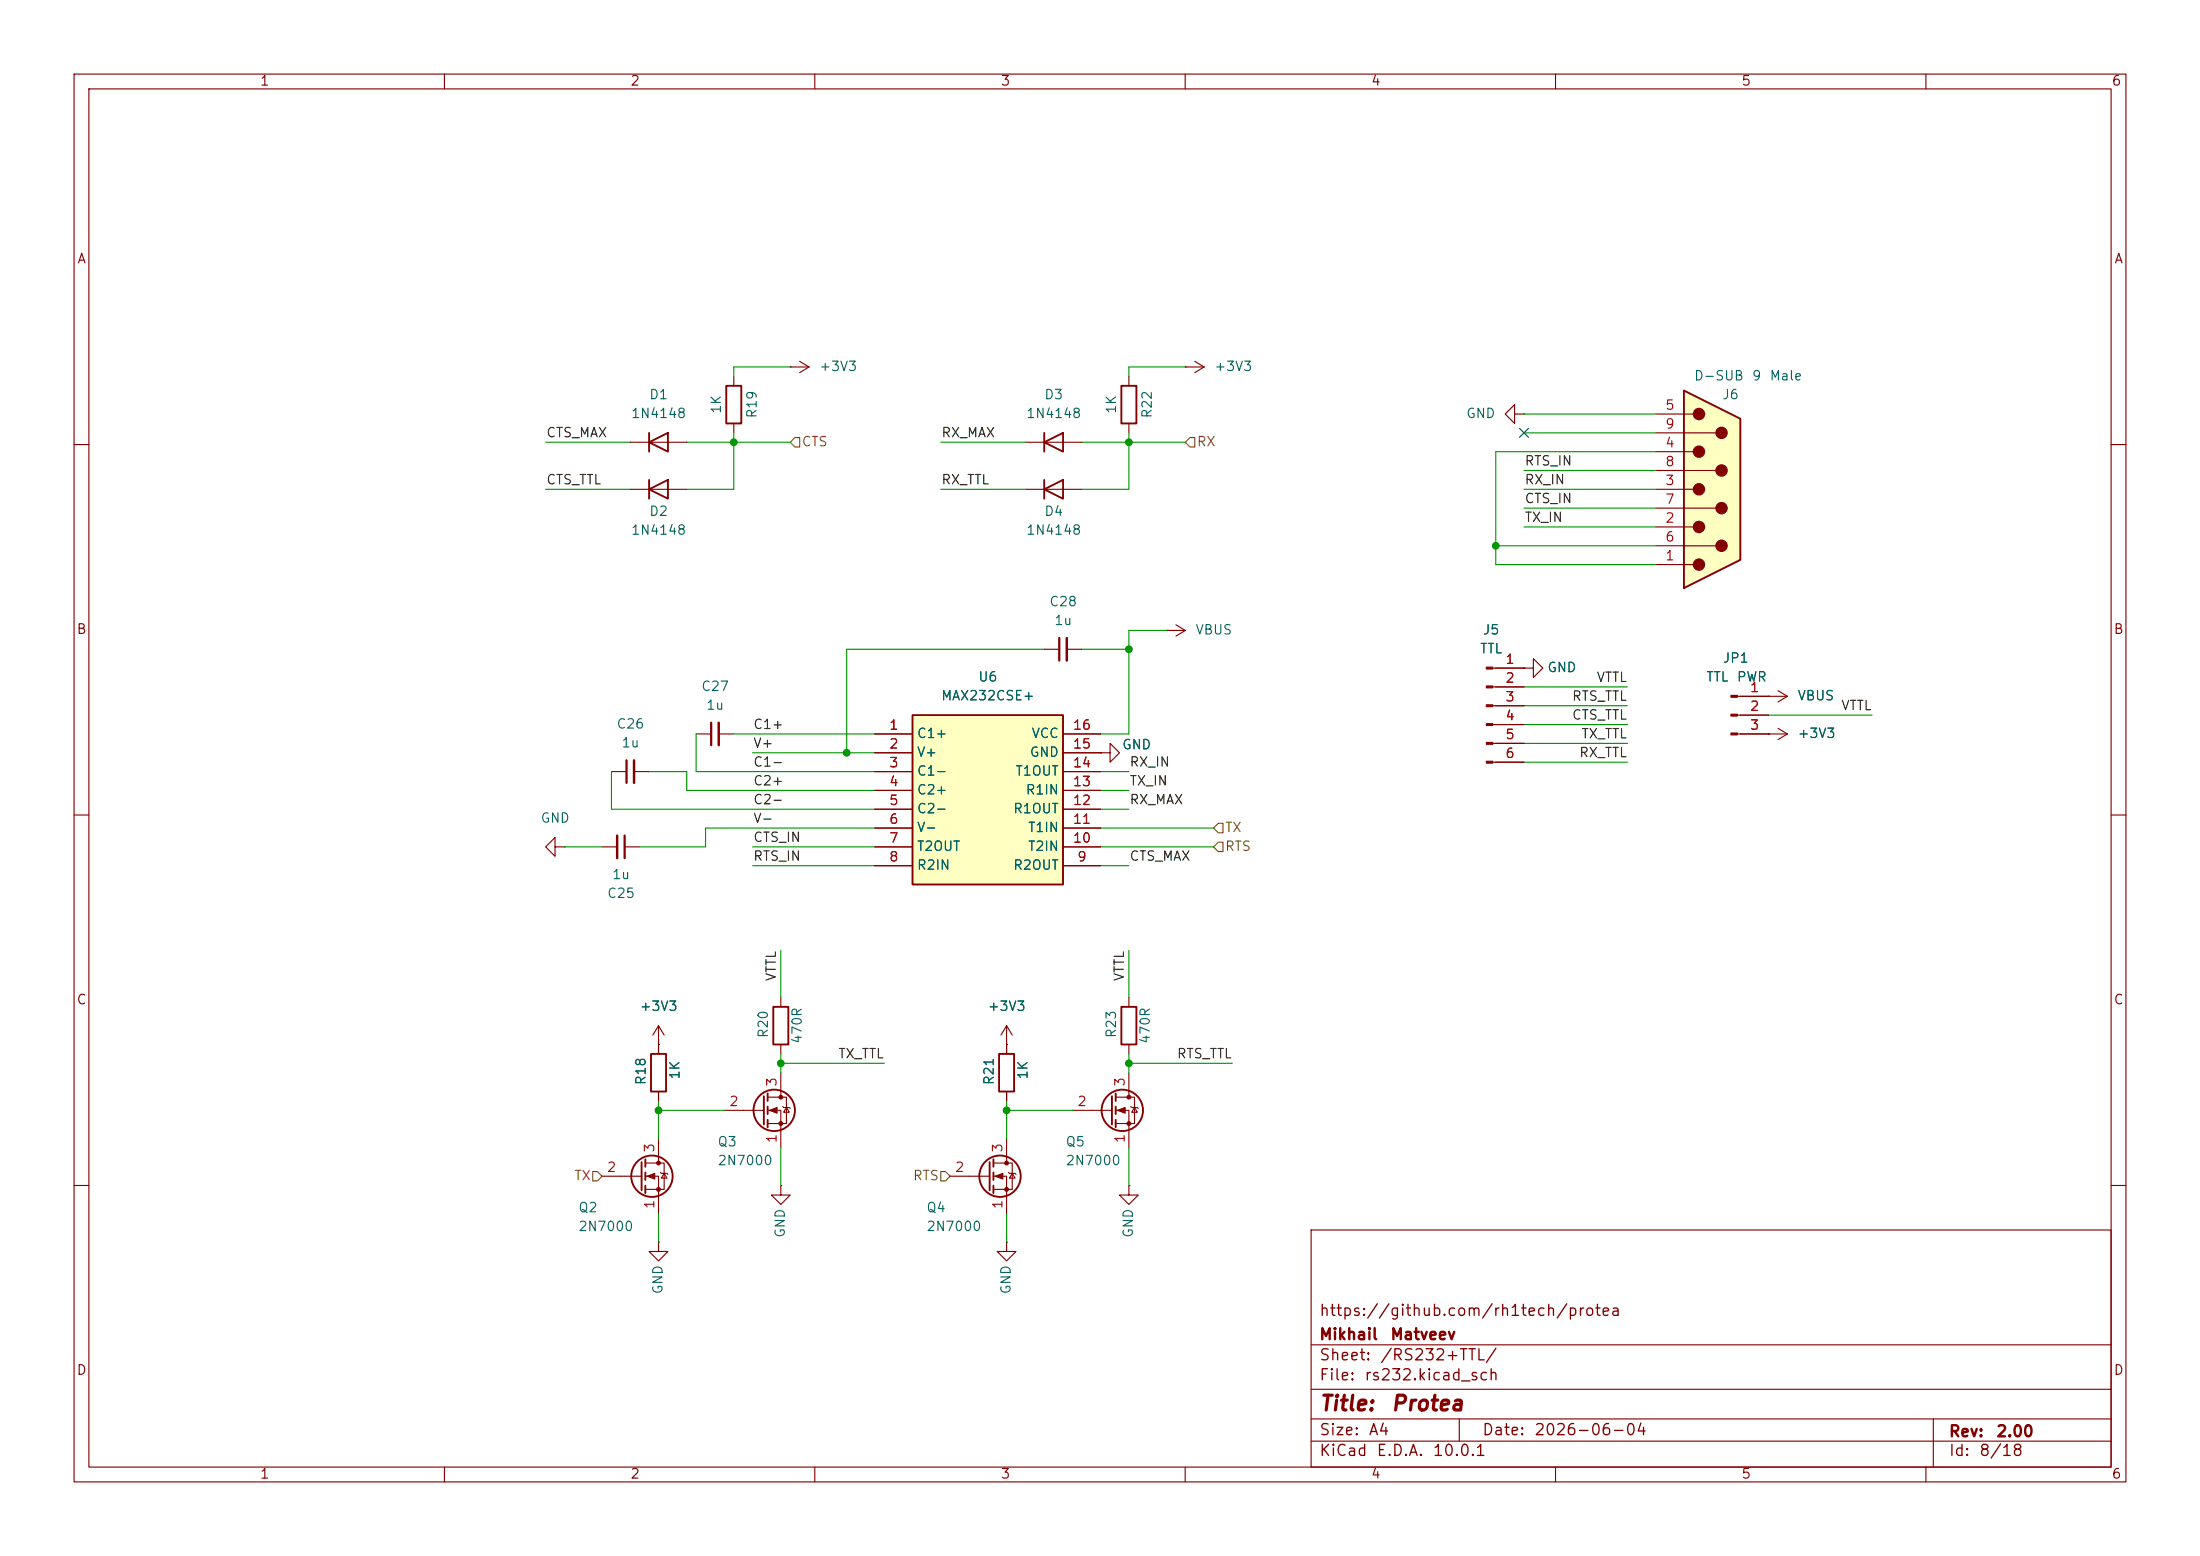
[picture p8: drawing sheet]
<svg xmlns="http://www.w3.org/2000/svg" width="297mm" height="210mm" viewBox="0 0 297 210" stroke-linecap="round" stroke-linejoin="round" font-family="sans-serif">
<g fill="none" stroke="#840000" stroke-width=".15">
<path d="M10 10h277v190h-277zM12 12h273v186h-273zM60 10v2M110 10v2M160 10v2M210 10v2M260 10v2M10 60h2M285 60h2M10 110h2M285 110h2M10 160h2"/>
<path d="M177 166h108v32h-108zM285 160h2M60 198v2M110 198v2M160 198v2M177 194.5h108M177 191.5h108M177 187.5h108M177 181.5h108M197 191.5v3M210 198v2M260 198v2"/>
<path d="M261 191.5v6.5"/>
</g>
<path d="M227.3 52.7l7.6 3.8v19.1l-7.6 3.8z" fill="#ffffc2"/>
<g fill="none" stroke="#840000" stroke-width=".15">
<path d="M223.5 55.9h5.1M223.5 58.4h8.1M223.5 61h5.1M223.5 63.5h8.1M223.5 66h5.1M223.5 68.6h8.1M223.5 71.1h5.1M223.5 73.7h8.1M223.5 76.2h5.1M144.8 149.9h5.3M150.6 148.1h2.6v3.5h-2.6M150.6 149.9h1.8v5"/>
<path d="M152.4 144.8v3.3M152.7 149.4l.1 .1h.7l.2 .1M153.2 149.5l.3 .6h-.7zM88.9 167.6v1.3h1.3l-1.3 1.3-1.3-1.3h1.3M88.9 167.6h.1M105.4 160v1.3h1.3l-1.3 1.3-1.3-1.3h1.3M105.4 160h.1"/>
</g>
<g fill="none" stroke="#840000" stroke-width=".25">
<path d="M227.3 52.7l7.6 3.8v19.1l-7.6 3.8zM150.1 148v3.8M150.6 147.6v1M150.6 149.4v1M150.6 151.1v1"/>
<circle cx="151.5" cy="149.9" r="2.79"/>
</g>
<g fill="#840000" stroke="#840000" stroke-width=".15">
<path d="M150.9 149.9l1-.4v.7z"/>
<circle cx="229.4" cy="55.9" r=".76"/>
<circle cx="229.4" cy="61" r=".76"/>
<circle cx="229.4" cy="66" r=".76"/>
<circle cx="229.4" cy="71.1" r=".76"/>
<circle cx="229.4" cy="76.2" r=".76"/>
<circle cx="232.4" cy="58.4" r=".76"/>
<circle cx="232.4" cy="63.5" r=".76"/>
<circle cx="232.4" cy="68.6" r=".76"/>
<circle cx="232.4" cy="73.7" r=".76"/>
<circle cx="152.4" cy="148.1" r=".25"/>
<circle cx="152.4" cy="151.6" r=".25"/>
</g>
<path d="M123.2 96.5h20.3v22.9h-20.3z" fill="#ffffc2"/>
<g fill="none" stroke="#840000" stroke-width=".25">
<path d="M87.6 59.7l2.6-1.3v2.6zM87.6 58.4v2.6M98 52.1h2.1v5.1h-2.1zM141 59.7l2.5-1.3v2.6zM141 58.4v2.6M151.4 52.1h2v5.1h-2zM87.6 66l2.6-1.2v2.5zM87.6 64.8v2.5M141 66l2.5-1.2v2.5zM141 64.8v2.5M123.2 96.5h20.3v22.9h-20.3zM104.4 135.9h2v5.1h-2z"/>
<path d="M151.4 135.9h2v5.1h-2zM86.6 156.8v3.9M87.1 156.5v1M87.1 158.2v1.1M87.9 142.2h2v5.1h-2zM103.1 148v3.8M103.6 147.6v1M103.6 149.4v1M103.6 151.1v1M133.6 156.8v3.9M134.1 156.5v1M134.1 158.2v1.1"/>
<path d="M134.9 142.2h2v5.1h-2zM87.1 160v1M134.1 160v1"/>
<circle cx="88" cy="158.7" r="2.79"/>
<circle cx="104.5" cy="149.9" r="2.79"/>
<circle cx="135" cy="158.7" r="2.79"/>
</g>
<g fill="none" stroke="#840000" stroke-width=".15">
<path d="M85.1 59.7h7.6M99.1 50.8v1.3M99.1 57.2v1.2M106.7 49.5h.1M106.7 49.5h2.5M107.9 48.8l1.3 .7M109.2 49.5l-1.3 .8M138.4 59.7h7.6M152.4 50.8v1.3M152.4 57.2v1.2M160 49.5h.1M160 49.5h2.6"/>
<path d="M161.3 48.8l1.3 .7M162.6 49.5l-1.3 .8M204.5 55.9v-1.3l-1.3 1.3 1.3 1.3v-1.3h1.2M205.7 55.9h.1M85.1 66h7.6M138.4 66h7.6M94 99.1h2M97 99.1h2.1M118.1 99.1h5.1M141 87.6h2M143.5 99.1h5.1M144 87.6h2"/>
<path d="M157.5 85.1h.1M157.5 85.1h2.5M158.7 84.3l1.3 .8M160 85.1l-1.3 .8M201.5 90.2h4.2M201.5 92.7h4.2M201.5 95.3h4.2M201.5 97.8h4.2M205.7 90.2h1.3v-1.3l1.3 1.3-1.3 1.2v-1.2M205.7 90.2h.1M234.5 99.1h6.8M234.5 94h6.8"/>
<path d="M234.5 96.5h4.3M238.8 99.1h.1M238.8 94h.1M240 98.3l1.3 .8M240 93.2l1.3 .8M241.3 99.1l-1.3 .7M241.3 94l-1.3 .7M74.9 114.3v-1.3l-1.2 1.3 1.2 1.3v-1.3h1.3M76.2 114.3h.1M81.3 114.3h2M82.5 104.1h2.1M84.3 114.3h2.1"/>
<path d="M85.6 104.1h2M118.1 101.6h5.1M118.1 104.1h5.1M118.1 106.7h5.1M118.1 109.2h5.1M118.1 111.8h5.1M118.1 114.3h5.1M118.1 116.8h5.1M143.5 101.6h5.1M143.5 104.1h5.1M143.5 106.7h5.1M143.5 109.2h5.1"/>
<path d="M143.5 111.8h5.1M143.5 114.3h5.1M143.5 116.8h5.1M148.6 101.6h1.3v-1.3l1.2 1.3-1.2 1.3v-1.3M148.6 101.6h.1M201.5 100.3h4.2M201.5 102.9h4.2M88.9 138.4l-.8 1.3M88.9 138.4l.8 1.3M88.9 138.4v3.8M105.4 134.6v1.3M135.9 138.4v3.8"/>
<path d="M135.9 138.4l-.8 1.3M135.9 138.4l.8 1.3M152.4 134.6v1.3M81.3 158.8h5.3M87.1 157h2.6v3.5h-2.6M87.1 158.8h1.8v5M88.9 141h.1M88.9 147.3v1.3M88.9 153.7v3.3M89.2 158.2l.1 .2h.7l.2 .1M89.7 158.4l.3 .6h-.7zM97.8 149.9h5.3"/>
<path d="M103.6 148.1h2.6v3.5h-2.6M103.6 149.9h1.8v5M105.4 141v1.2M105.4 144.8v3.3M105.7 149.4l.1 .1h.8l.1 .1M106.2 149.5l.4 .6h-.8zM128.3 158.8h5.3M134.1 157h2.6v3.5h-2.6M134.1 158.8h1.8v5M135.9 141h.1M135.9 147.3v1.3M135.9 153.7v3.3"/>
<path d="M136.1 158.2l.2 .2h.7l.2 .1M136.7 158.4l.3 .6h-.7zM152.4 141v1.2M135.9 167.6v1.3h1.3l-1.3 1.3-1.3-1.3h1.3M135.9 167.6h.1M152.4 160v1.3h1.3l-1.3 1.3-1.3-1.3h1.3M152.4 160h.1"/>
</g>
<path d="M96 97.5v3.1M143 86.1v3.1M84.3 112.8v3M84.6 102.6v3.1" fill="none" stroke="#840000" stroke-width=".3"/>
<path d="M97 97.5v3.1M144 86.1v3.1M83.3 112.8v3M85.6 102.6v3.1" fill="none" stroke="#840000" stroke-width=".33"/>
<g fill="#840000" stroke="#840000" stroke-width=".15">
<path d="M103.9 149.9l1-.4v.7z"/>
<path d="M134.4 158.8l1-.4v.7z"/>
<path d="M87.4 158.8l1-.4v.7z"/>
<path d="M200.7 90h.8v.3h-.8z"/>
<path d="M200.7 92.6h.8v.2h-.8z"/>
<path d="M200.7 95.1h.8v.3h-.8z"/>
<path d="M200.7 97.7h.8v.2h-.8z"/>
<path d="M200.7 100.2h.8v.3h-.8z"/>
<path d="M200.7 102.7h.8v.3h-.8z"/>
<path d="M233.7 93.9h.8v.2h-.8z"/>
<path d="M233.7 96.4h.8v.2h-.8z"/>
<path d="M233.7 98.9h.8v.3h-.8z"/>
<circle cx="105.4" cy="148.1" r=".25"/>
<circle cx="105.4" cy="151.6" r=".25"/>
<circle cx="135.9" cy="157" r=".25"/>
<circle cx="135.9" cy="160.5" r=".25"/>
<circle cx="88.9" cy="157" r=".25"/>
<circle cx="88.9" cy="160.5" r=".25"/>
</g>
<path d="M107.3 59.1h.6v1.2h-.6l-.6-.6zM160.7 59.1h.6v1.2h-.6l-.7-.6zM164.5 111.1h.6v1.3h-.6l-.7-.6zM164.5 113.7h.6v1.2h-.6l-.7-.6zM80 158.1h.6l.7 .7-.7 .6h-.6zM127 158.1h.6l.7 .7-.7 .6h-.6z" fill="none" stroke="#725600" stroke-width=".15"/>
<g fill="none" stroke="#009600" stroke-width=".15">
<path d="M73.7 59.7h11.4M92.7 59.7h14M99.1 58.4v7.6h-6.4M106.7 49.5h-7.6v1.3M127 59.7h11.4M146 59.7h14M152.4 58.4v7.6h-6.4M160 49.5h-7.6v1.3M205.7 55.9h17.8M205.7 58.4h17.8M73.7 66h11.4M127 66h11.4"/>
<path d="M201.9 73.7h21.6M205.7 66h17.8M205.7 63.5h17.8M205.7 71.1h17.8M205.7 68.6h17.8M223.5 61h-21.6v15.2h21.6M94 99.1v5h24.1M99.1 99.1h19M141 87.6h-26.7v14M146 87.6h6.4M157.5 85.1h-5.1v14h-3.8M205.7 97.8h14"/>
<path d="M205.7 95.3h14M205.7 92.7h14M238.8 96.5h13.9M76.2 114.3h5.1M82.5 104.1v5.1h35.6M87.6 104.1h5.1v2.6h25.4M101.6 116.8h16.5M101.6 114.3h16.5M101.6 101.6h16.5M118.1 111.8h-22.9v2.5h-8.8M148.6 104.1h3.8M148.6 116.8h3.8"/>
<path d="M148.6 106.7h3.8M148.6 114.3h15.2M148.6 111.8h15.2M148.6 109.2h3.8M205.7 100.3h14M205.7 102.9h14M105.4 128.3v6.3M152.4 128.3v6.3M88.9 149.9h8.9M88.9 148.6v5.1M105.4 143.5h14M105.4 142.2v2.6"/>
<path d="M105.4 154.9v5.1M135.9 148.6v5.1M135.9 149.9h8.9M152.4 142.2v2.6M152.4 154.9v5.1M152.4 143.5h14M88.9 163.8v3.8M135.9 163.8v3.8"/>
</g>
<path d="M205.1 57.8l1.2 1.2M206.3 57.8l-1.2 1.2" fill="none" stroke="#000084" stroke-width=".15"/>
<g fill="#009600" stroke="#009600" stroke-width=".14">
<circle cx="152.4" cy="87.6" r=".46"/>
<circle cx="99.1" cy="59.7" r=".46"/>
<circle cx="152.4" cy="59.7" r=".46"/>
<circle cx="152.4" cy="143.5" r=".46"/>
<circle cx="135.9" cy="149.9" r=".46"/>
<circle cx="114.3" cy="101.6" r=".46"/>
<circle cx="201.9" cy="73.7" r=".46"/>
<circle cx="88.9" cy="149.9" r=".46"/>
<circle cx="105.4" cy="143.5" r=".46"/>
</g>
<g font-size="2" fill="#840000">
<text x="178" y="190.9">Title:</text>
<text x="187.7" y="190.9">Protea</text>
</g>
<g font-size="1.5" fill="#840000">
<text x="178" y="178">https://github.com/rh1tech/protea</text>
<text x="178" y="184">Sheet:</text>
<text x="178" y="181.2">Mikhail</text>
<text x="186.2" y="184">/RS232+TTL/</text>
<text x="187.6" y="181.2">Matveev</text>
<text x="178" y="186.7">File:</text>
<text x="184.1" y="186.7">rs232.kicad_sch</text>
<text x="178" y="196.9">KiCad</text>
<text x="178" y="194.1">Size:</text>
<text x="184.7" y="194.1">A4</text>
<text x="185.7" y="196.9">E.D.A.</text>
<text x="193.3" y="196.9">10.0.1</text>
<text x="200" y="194.1">Date:</text>
<text x="207" y="194.1">2026-06-04</text>
<text x="263" y="194.3">Rev:</text>
<text x="263" y="196.9">Id:</text>
<text x="267.1" y="196.9">8/18</text>
<text x="269.4" y="194.3">2.00</text>
</g>
<g font-size="1.3" fill="#840000">
<text x="35" y="11.9">1</text>
<text x="85" y="11.9">2</text>
<text x="135" y="11.9">3</text>
<text x="185" y="11.9">4</text>
<text x="235" y="11.9">5</text>
<text x="285" y="11.9">6</text>
<text x="10.3" y="35.9">A</text>
<text x="285.3" y="35.9">A</text>
<text x="10.3" y="85.9">B</text>
<text x="285.3" y="85.9">B</text>
<text x="10.3" y="135.9">C</text>
<text x="285.3" y="135.9">C</text>
<text x="10.3" y="185.9">D</text>
<text x="285.3" y="185.9">D</text>
<text x="35" y="199.9">1</text>
<text x="85" y="199.9">2</text>
<text x="135" y="199.9">3</text>
<text x="185" y="199.9">4</text>
<text x="235" y="199.9">5</text>
<text x="285" y="199.9">6</text>
</g>
<g font-size="1.3" fill="#006464">
<text x="110.5" y="50.4">+3V3</text>
<text x="163.8" y="50.4">+3V3</text>
<text x="228.6" y="51.7">D-SUB</text>
<text x="236.4" y="51.7">9</text>
<text x="238.8" y="51.7">Male</text>
<text x="85.1" y="56.7">1N4148</text>
<text x="87.6" y="54.2">D1</text>
<text x="97.6" y="56" transform="rotate(-90 97.6 56)">1K</text>
<text x="102.5" y="56.6" transform="rotate(-90 102.5 56.6)">R19</text>
<text x="138.4" y="56.7">1N4148</text>
<text x="140.9" y="54.2">D3</text>
<text x="151" y="56" transform="rotate(-90 151 56)">1K</text>
<text x="155.8" y="56.6" transform="rotate(-90 155.8 56.6)">R22</text>
<text x="197.8" y="56.7">GND</text>
<text x="232.4" y="54.2">J6</text>
<text x="87.6" y="70">D2</text>
<text x="140.9" y="70">D4</text>
<text x="85.1" y="72.5">1N4148</text>
<text x="138.4" y="72.5">1N4148</text>
<text x="141.6" y="82.1">C28</text>
<text x="142.2" y="84.7">1u</text>
<text x="161.3" y="86">VBUS</text>
<text x="199.7" y="88.5">TTL</text>
<text x="200.1" y="86">J5</text>
<text x="232.5" y="89.8">JP1</text>
<text x="94.6" y="93.6">C27</text>
<text x="127" y="94.8">MAX232CSE+</text>
<text x="132" y="92.3">U6</text>
<text x="208.8" y="91">GND</text>
<text x="230.3" y="92.3">TTL</text>
<text x="234.4" y="92.3">PWR</text>
<text x="242.6" y="94.8">VBUS</text>
<text x="83.2" y="98.7">C26</text>
<text x="83.8" y="101.2">1u</text>
<text x="95.2" y="96.1">1u</text>
<text x="123.7" y="99.9">C1+</text>
<text x="139.2" y="99.9">VCC</text>
<text x="151.4" y="101.4">GND</text>
<text x="242.6" y="99.9">+3V3</text>
<text x="123.7" y="102.5">V+</text>
<text x="123.7" y="105">C1-</text>
<text x="123.7" y="107.5">C2+</text>
<text x="137" y="105">T1OUT</text>
<text x="138.4" y="107.5">R1IN</text>
<text x="138.9" y="102.5">GND</text>
<text x="72.9" y="111.4">GND</text>
<text x="123.7" y="110.1">C2-</text>
<text x="123.7" y="112.6">V-</text>
<text x="136.7" y="110.1">R1OUT</text>
<text x="138.7" y="112.6">T1IN</text>
<text x="82.5" y="119">1u</text>
<text x="123.7" y="115.2">T2OUT</text>
<text x="123.7" y="117.7">R2IN</text>
<text x="136.7" y="117.7">R2OUT</text>
<text x="138.7" y="115.2">T2IN</text>
<text x="81.9" y="121.5">C25</text>
<text x="86.3" y="136.8">+3V3</text>
<text x="133.2" y="136.8">+3V3</text>
<text x="104" y="140.2" transform="rotate(-90 104 140.2)">R20</text>
<text x="108.6" y="141" transform="rotate(-90 108.6 141)">470R</text>
<text x="151" y="140.2" transform="rotate(-90 151 140.2)">R23</text>
<text x="155.5" y="141" transform="rotate(-90 155.5 141)">470R</text>
<text x="87.5" y="146.5" transform="rotate(-90 87.5 146.5)">R18</text>
<text x="92" y="145.8" transform="rotate(-90 92 145.8)">1K</text>
<text x="134.5" y="146.5" transform="rotate(-90 134.5 146.5)">R21</text>
<text x="139" y="145.8" transform="rotate(-90 139 145.8)">1K</text>
<text x="96.8" y="155">Q3</text>
<text x="143.8" y="155">Q5</text>
<text x="96.8" y="157.6">2N7000</text>
<text x="143.8" y="157.6">2N7000</text>
<text x="78" y="163.9">Q2</text>
<text x="78" y="166.5">2N7000</text>
<text x="106.3" y="167.2" transform="rotate(-90 106.3 167.2)">GND</text>
<text x="125" y="163.9">Q4</text>
<text x="125" y="166.5">2N7000</text>
<text x="153.3" y="167.2" transform="rotate(-90 153.3 167.2)">GND</text>
<text x="89.8" y="174.8" transform="rotate(-90 89.8 174.8)">GND</text>
<text x="136.8" y="174.8" transform="rotate(-90 136.8 174.8)">GND</text>
</g>
<g font-size="1.3" fill="#0f0f0f">
<text x="73.7" y="59.3">CTS_MAX</text>
<text x="127" y="59.3">RX_MAX</text>
<text x="73.7" y="65.7">CTS_TTL</text>
<text x="127" y="65.7">RX_TTL</text>
<text x="205.7" y="65.7">RX_IN</text>
<text x="205.7" y="63.2">RTS_IN</text>
<text x="205.7" y="70.8">TX_IN</text>
<text x="205.7" y="68.2">CTS_IN</text>
<text x="212.1" y="94.9">RTS_TTL</text>
<text x="215.5" y="92.4">VTTL</text>
<text x="101.6" y="101.3">V+</text>
<text x="101.6" y="98.7">C1+</text>
<text x="212.1" y="97.4">CTS_TTL</text>
<text x="213.4" y="100">TX_TTL</text>
<text x="248.5" y="96.2">VTTL</text>
<text x="101.6" y="103.8">C1-</text>
<text x="101.6" y="106.3">C2+</text>
<text x="152.4" y="106.3">TX_IN</text>
<text x="152.4" y="103.8">RX_IN</text>
<text x="213.1" y="102.5">RX_TTL</text>
<text x="101.6" y="111.4">V-</text>
<text x="101.6" y="108.9">C2-</text>
<text x="101.6" y="114">CTS_IN</text>
<text x="152.4" y="108.9">RX_MAX</text>
<text x="101.6" y="116.5">RTS_IN</text>
<text x="152.4" y="116.5">CTS_MAX</text>
<text x="105.1" y="132.5" transform="rotate(-90 105.1 132.5)">VTTL</text>
<text x="152.1" y="132.5" transform="rotate(-90 152.1 132.5)">VTTL</text>
<text x="113.1" y="143.2">TX_TTL</text>
<text x="158.8" y="143.2">RTS_TTL</text>
</g>
<g font-size="1.3" fill="#a90000">
<text x="224.7" y="55.6">5</text>
<text x="224.7" y="58.2">9</text>
<text x="224.7" y="65.8">3</text>
<text x="224.7" y="60.7">4</text>
<text x="224.7" y="63.2">8</text>
<text x="224.7" y="70.9">2</text>
<text x="224.7" y="68.3">7</text>
<text x="224.7" y="75.9">1</text>
<text x="224.7" y="73.4">6</text>
<text x="203.1" y="89.9">1</text>
<text x="203.1" y="92.5">2</text>
<text x="203.1" y="95">3</text>
<text x="236.1" y="93.7">1</text>
<text x="119.9" y="98.8">1</text>
<text x="119.9" y="101.3">2</text>
<text x="144.7" y="101.3">15</text>
<text x="144.7" y="98.8">16</text>
<text x="203.1" y="97.5">4</text>
<text x="203.1" y="100.1">5</text>
<text x="236.1" y="96.3">2</text>
<text x="236.1" y="98.8">3</text>
<text x="119.9" y="103.9">3</text>
<text x="119.9" y="106.4">4</text>
<text x="144.7" y="106.4">13</text>
<text x="144.7" y="103.9">14</text>
<text x="203.1" y="102.6">6</text>
<text x="119.9" y="109">5</text>
<text x="119.9" y="111.5">6</text>
<text x="144.7" y="111.5">11</text>
<text x="144.7" y="109">12</text>
<text x="119.9" y="114">7</text>
<text x="119.9" y="116.6">8</text>
<text x="144.7" y="114">10</text>
<text x="145.3" y="116.6">9</text>
<text x="98.4" y="149.6">2</text>
<text x="105.2" y="146.8" transform="rotate(-90 105.2 146.8)">3</text>
<text x="145.3" y="149.6">2</text>
<text x="152.1" y="146.8" transform="rotate(-90 152.1 146.8)">3</text>
<text x="88.6" y="155.6" transform="rotate(-90 88.6 155.6)">3</text>
<text x="105.2" y="154.4" transform="rotate(-90 105.2 154.4)">1</text>
<text x="135.6" y="155.6" transform="rotate(-90 135.6 155.6)">3</text>
<text x="152.1" y="154.4" transform="rotate(-90 152.1 154.4)">1</text>
<text x="81.8" y="158.5">2</text>
<text x="128.8" y="158.5">2</text>
<text x="88.6" y="163.3" transform="rotate(-90 88.6 163.3)">1</text>
<text x="135.6" y="163.3" transform="rotate(-90 135.6 163.3)">1</text>
</g>
<g font-size="1.3" fill="#725600">
<text x="108.1" y="60.6">CTS</text>
<text x="161.5" y="60.6">RX</text>
<text x="165.3" y="112.6">TX</text>
<text x="165.3" y="115.2">RTS</text>
<text x="77.4" y="159.6">TX</text>
<text x="123.2" y="159.6">RTS</text>
</g>
</svg>
